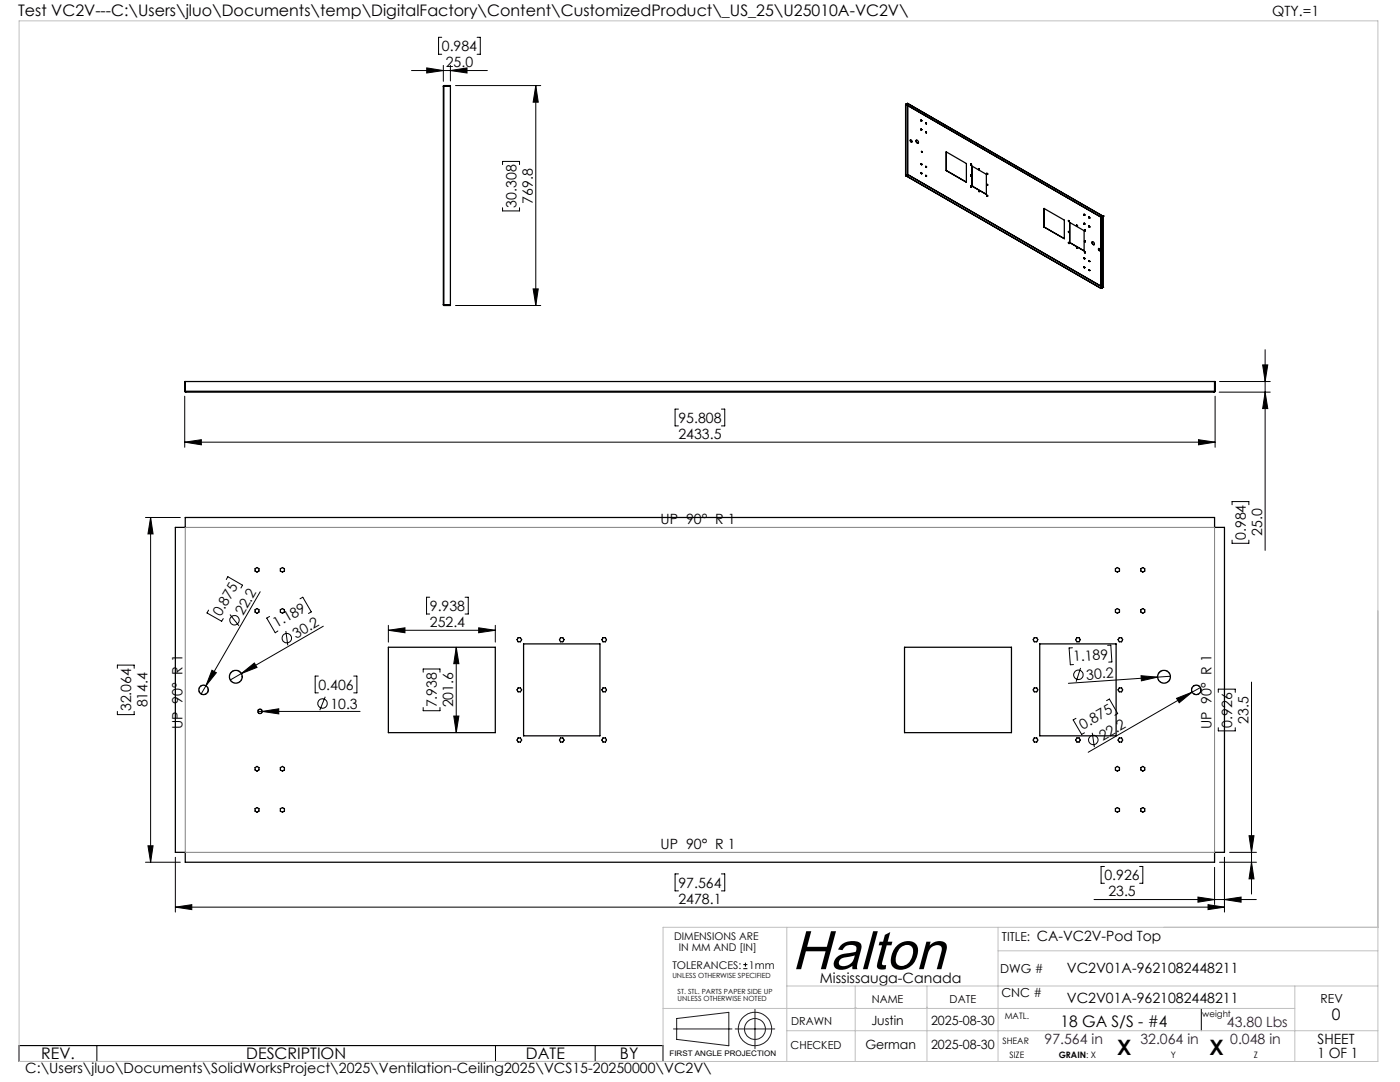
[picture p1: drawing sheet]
<svg xmlns="http://www.w3.org/2000/svg" width="279mm" height="216mm" viewBox="0 0 279 216" stroke-linecap="round" stroke-linejoin="round" font-family="sans-serif">
<g fill="none" stroke="#000" stroke-width=".25">
<path d="M88.5 17.2v43.6M88.6 17.1l-.1 .1M88.6 17.1v.1M88.6 17.1h1.3M88.6 17.1h1.3v43.9h-1.3M88.6 17.1v43.9M180.7 20.8h.1M180.7 20.8l.1 14.2M180.8 20.8h.1M180.8 20.8l38.9 22.5M180.8 20.8v14.3M180.8 35l38.9 22.5"/>
<path d="M180.8 20.8h-.1M181.1 20.6l39 22.5M181.1 34.8h.1M181.1 20.6l-.3 .2M181.1 34.8l-.3 .2M181.1 34.8l38.6 22.3M181.1 21.1v13.7M181.2 21.1v13.7M181.2 34.8l38.5 22.3M181.7 27.9v.2l.3 .2M182.8 28a.3 .3 0 0 1 .4 .2 .3 .3 0 0 1-.1 .4zM182.9 28a.4 .4 0 0 0 .3 .5"/>
<path d="M183.8 24.1h.1M183.8 25.9h.1M183.8 32.7h.1M183.8 34.5h.1M183.8 34.5l.1-.1v.2M183.8 24.1l.1-.1v.1M183.8 25.9l.1-.1v.2M183.8 32.7l.1-.1v.2M183.8 34.5l.1 .1M183.8 24.1l.1 .1M183.8 32.7l.1 .1M183.8 25.9l.1 .1"/>
<path d="M183.9 32.8h.1M183.9 34.6h.1M183.9 24.1v.1M183.9 25.9v.1M183.9 30.2l.1 .2M184.7 33.3h.1M184.7 35.1h.1M184.7 24.6l.2 .1M184.7 24.5l.2 .2zM184.7 26.4l.1-.1v.2M184.7 33.2l.2 .2zM184.7 35.1l.1-.1v.2"/>
<path d="M184.7 26.4l.2 .1M184.7 35.1l.1 .1M184.7 33.3l.2 .1M184.7 35.1l.2 .1M184.9 35.2h-.1M184.9 35.2h.1M188.8 30.3l4.1 2.3v3.8l-4.1-2.4zM188.8 34l4.1 2.3M193.7 32.8h.1M193.7 35h.1M193.7 32.8v.1M193.7 32.8l.1 .1"/>
<path d="M193.7 35l.1 .1M193.7 35v.1M193.7 37.2l.2 .1h-.2M193.7 37.1v.2M193.7 37.1v.1M193.7 32.9h.1M193.7 35.1h.1M193.7 37.3h.1M193.7 32.9h.2M193.7 35.1h.2M194 37.1h.1M194 33.1l2.8 1.7v4l-2.8-1.7z"/>
<path d="M194 37.1l2.8 1.7M195.3 33.7v.1M195.3 38.1h.1v.1M195.3 38.1v.1M195.3 33.8l.1 .1M195.3 33.7l.1 .2M195.3 33.7h.1M195.3 38.2h.1M195.3 33.7l.1 .1M195.3 38.1l.1 .1M195.4 33.7h-.1M195.4 33.8h-.1"/>
<path d="M195.4 33.8v.1M195.4 38l-.1 .1M195.4 38.2h.1M196.9 34.6h.1M196.9 36.8h.1M196.9 39h.1M196.9 39l.2 .1h-.1M196.9 39l.1 .1M196.9 36.8l.2 .1h-.1M196.9 36.8l.1 .1M196.9 34.6l.2 .1h-.1M196.9 34.6l.1 .1"/>
<path d="M197 34.7h.1M197 36.9h.1M197 39.1h.1M197 39.1l.1 .1M197 34.7l.1 .1M197 36.9l.1 .1M208.4 45.3l4 2.3M208.4 45.3v-3.7l4 2.3v3.7M208.4 45.3h.1M208.4 41.6v3.7M213.2 48.4h.2v.2M213.2 48.4l.1 .1"/>
<path d="M213.2 46.2h.2v.2h-.1M213.2 46.2l.1 .2M213.2 44.1l.1 .1M213.2 44.1h.1M213.2 46.2h.1M213.2 48.4h.1M213.3 48.5l.1 .1M213.3 44l.1 .2h-.1M213.3 48.5h.1M213.3 48.4v.1M213.3 44l-.1 .1M213.3 44.2h.1"/>
<path d="M213.3 46.2h.1M213.3 46.4h.1M213.3 48.4h.1M213.5 48.4v-4l2.9 1.6v4.1M213.5 48.4l2.9 1.7M213.5 48.4h.1M213.5 44.4v4M214.8 45h.1M214.8 49.4h.1M214.8 49.4l.2 .1h-.1M214.8 49.4l.1 .1M214.8 45l.2 .1h-.1"/>
<path d="M214.8 45l.1 .1M214.9 45.1h.1M214.9 49.5h.1M214.9 44.9l-.1 .1M216.3 51.5v-.1l.2 .1-.1 .1M216.3 53.3l.1-.1 .1 .2M216.3 51.5l.1 .1M216.3 53.3l.1 .1M216.3 42.9h.1M216.3 44.7h.1M216.3 51.5h.1M216.3 53.3h.1"/>
<path d="M216.4 42.8l.1 .1zM216.4 44.6l.1 .1zM216.4 51.5v.1M216.4 53.3v.1M216.4 45.9l.1 .1M216.4 45.9h.1M216.4 51.6h.1M216.4 53.4h.1M216.5 50.2l.1 .2zM216.5 46l.1 .1M216.5 45.9l.1 .2M216.5 45.9h-.1"/>
<path d="M216.5 48.2l.1 .1M216.5 48.2v-.2l.1 .3M216.5 45.9v.1M216.5 48.1v.1M216.5 50.4h.1M216.5 50.3v.1M216.5 53.4h-.1M216.5 45.9h.1M216.5 46h.1M216.5 48.2h.1M217.3 43.4l.1 .1M217.3 43.4l.1-.1v.2"/>
<path d="M217.3 45.2l.1-.1v.2M217.3 52.1l.1-.1v.2M217.3 53.9l.1-.1v.2M217.3 53.9l.1 .1M217.3 52.1l.1 .1M217.3 45.2l.1 .1M217.3 43.4h.1M217.3 45.2h.1M217.3 43.3v.1M217.3 45.1v.1M217.3 52v.1M217.3 53.8v.1"/>
<path d="M217.3 52.1h.1M217.3 53.9h.1M217.4 43.5h.1M217.4 45.3h.1M217.4 52.2h.1M217.4 54h.1M217.5 45.3h-.1M217.9 48.3h.1a.31 .31 0 0 1 .4 .1 .31 .31 0 0 1-.2 .4l-.3-.3zM218 48.2v.1a.4 .4 0 0 0 .4 .5M219.3 49.6h.1a.2 .2 0 0 1 .2 .2 .2 .2 0 0 1-.3 .1zM219.3 49.6v.2l.2 .2M219.7 57.5h.1"/>
<path d="M219.7 43.3h.1M219.7 43.3v14.2M220.1 43.1h.1M220.1 57.3h.1M220.1 43.1l-.4 .2M220.1 43.1v14.2M220.1 57.3l-.4 .2M220.1 43.1l-.4 .3M36.9 78.1l.1 .1M36.9 78.1v-2h205.6v2M36.9 78.1h205.6M37 76.1v2.1"/>
<path d="M37 78.2h205.3M88.5 60.8l1.4 .1M88.5 60.8l.1 .2M242.4 76.1l-.1 2.1M242.5 78.1l-.2 .1M35 105.2h2v-1.9h205.4v1.9h2v64.9h-2v1.9h-205.4v-1.9h-2zM50.9 113.5l.4-.3 .4 .3v.4l-.4 .3-.4-.3zM56 113.5l.4-.3 .4 .3v.4l-.4 .3-.4-.3zM222.6 113.5l.4-.3 .4 .3v.4l-.4 .3-.4-.3zM227.7 113.5l.4-.3 .4 .3v.4l-.4 .3-.4-.3zM50.9 121.7l.4-.3 .4 .3v.4l-.4 .3-.4-.3zM56 121.7l.4-.3 .4 .3v.4l-.4 .3-.4-.3z"/>
<path d="M77.5 129.2h21.3v17h-21.3zM103.4 137.3h.5l.2 .4-.2 .3h-.5l-.2-.3zM103.4 127.2h.5l.2 .4-.2 .5h-.5l-.2-.5zM104.5 128.5h15.2v18.3h-15.2zM111.9 127.2h.4l.3 .4-.3 .5h-.4l-.2-.5zM120.3 137.3h.5l.2 .4-.2 .3h-.5l-.2-.3zM120.3 127.2h.5l.2 .4-.2 .5h-.5l-.2-.5zM180.5 129.2h21.4v17h-21.4zM206.4 137.3h.5l.2 .4-.2 .3h-.5l-.2-.3zM206.4 127.2h.5l.2 .4-.2 .5h-.5l-.2-.5zM207.5 128.5h15.2v18.3h-15.2zM214.9 127.2h.5l.2 .4-.2 .5h-.5l-.2-.5z"/>
<path d="M222.6 121.7l.4-.3 .4 .3v.4l-.4 .3-.4-.3zM223.4 137.3h.4l.2 .4-.2 .3h-.4l-.3-.3zM223.4 127.2h.4l.2 .4-.2 .5h-.4l-.3-.5zM227.7 121.7l.4-.3 .4 .3v.4l-.4 .3-.4-.3zM50.9 153.2l.4-.3 .4 .3v.4l-.4 .3-.4-.3zM56 153.2l.4-.3 .4 .3v.4l-.4 .3-.4-.3zM103.4 147.2h.5l.2 .5-.2 .4h-.5l-.2-.4zM111.9 147.2h.4l.3 .5-.3 .4h-.4l-.2-.4zM120.3 147.2h.5l.2 .5-.2 .4h-.5l-.2-.4zM206.4 147.2h.5l.2 .5-.2 .4h-.5l-.2-.4zM214.9 147.2h.5l.2 .5-.2 .4h-.5l-.2-.4zM222.6 153.2l.4-.3 .4 .3v.4l-.4 .3-.4-.3z"/>
<path d="M223.4 147.2h.4l.2 .5-.2 .4h-.4l-.3-.4zM227.7 153.2l.4-.3 .4 .3v.4l-.4 .3-.4-.3zM50.9 161.4l.4-.3 .4 .3v.5l-.4 .2-.4-.2zM56 161.4l.4-.3 .4 .3v.5l-.4 .2-.4-.2zM222.6 161.4l.4-.3 .4 .3v.5l-.4 .2-.4-.2zM227.7 161.4l.4-.3 .4 .3v.5l-.4 .2-.4-.2z"/>
<circle cx="181.8" cy="28.1" r=".21"/>
<circle cx="184" cy="30.3" r=".09"/>
<circle cx="40.6" cy="137.7" r=".94"/>
<circle cx="47.1" cy="135" r="1.27"/>
<circle cx="232.3" cy="135" r="1.27"/>
<circle cx="238.7" cy="137.7" r=".94"/>
<circle cx="51.9" cy="142" r=".42"/>
</g>
<g fill="none" stroke="#000" stroke-width=".2">
<path d="M82.1 14.1h15.2M85.2 13.5l3.3 .6-3.3 .5zM88.2 7.4h-.7v3.4h.7M88.5 13.1v3.1M89.9 14.1l3.3-.6v1.1zM89.9 13.1v3.1M90.9 17.1h17M95.2 7.4h.6v3.4h-.6M106.9 17.1l.5 3.3h-1zM106.9 17.1v43.9M100.3 32.8v-.6h3.4v.6M100.3 41.5v.6h3.4v-.6"/>
<path d="M106.4 57.6h1l-.5 3.4zM36.9 79.1v10.2M90.9 61h17M242.5 79.1v10.2M243.3 78.2h10.2M243.4 76.1h10.1M252 72.8h1l-.5 3.3zM252.5 78.2l.5 3.3h-1zM252.5 69.8v40M36.9 88.2l3.3-.5v1.1zM36.9 88.2h205.6M135.4 81.6h-.7v3.4h.7"/>
<path d="M144 81.6h.6v3.4h-.6M239.2 87.7l3.3 .5-3.3 .6zM29 103.3h7M30.1 103.3l.5 3.2h-1.1zM30.1 103.3v68.7M45.2 115.6l.3-.5 2.9 1.7-.3 .5M51.9 118.1l-10.8 18.7M59.9 119.5l.5-.3 1.7 2.9-.5 .3M85.8 119.2h-.7v3.3h.7M92.8 119.2h.7v3.3h-.7M245.9 100.7v-.6h3.3v.6M245.9 107.8v.6h3.3v-.6"/>
<path d="M23.4 133.3v-.6h3.4v.6M41.1 136.8l-1 1.7M41.6 121.7l-.3 .6 2.9 1.7 .4-.6M42.3 133.7l.9 .5-2.1 2.6zM45.9 122.6l1.8 2.3M48.2 134.4l2.6-2.1 .5 .9zM53.8 123l-.6 .3 1.7 3 .6-.4M57 125.9l.4 2.9M63.5 134.9h-.6v3.4h.6M64.5 125l-18.5 10.7M64.9 139l-1.1 2.7M70.6 134.9h.6v3.4h-.6"/>
<path d="M77.5 125.8l3.3-.5v1zM77.5 124.8v3.3M77.5 125.8h21.3M84.5 134.1v-.6h3.3v.6M91.1 129.2l.5 3.2h-1zM91.1 129.2v17M95.5 125.3l3.3 .5-3.3 .5zM98.8 124.8v3.3M214 129.3h-.6l.2 3.3h.6M215.7 133.3l-.9 2.7M220.8 139.8l.6-.3 1.7 2.9-.6 .3M221.1 128.8l.6-.1 .2 3.4h-.6"/>
<path d="M227.7 134.8l3.3 .3-3.2 .8zM231 135.1l-17.8 1.2M233.6 134.9l-2.6 .2M234.8 139.3l3.1-1.2-2.6 2.1zM237.9 138.1l-20.7 12M239.6 137.2l-1.7 .9M243.1 138.1v-.6h3.4v.6M249.8 136.1v42.3M23.4 142v.6h3.4v-.6M51.5 142h20.4M52.3 142l3.3-.6v1.1zM84.5 141.2v.6h3.3v-.6"/>
<path d="M90.6 142.9h1l-.5 3.3zM214.7 143.3l-.5 .4 1.7 2.8 .5-.3M218 146.2l.4 2.9M243.1 145.2v.6h3.4v-.6M29 172h7M29.5 168.8h1.1l-.5 3.2zM35 171.1v10.9M135.4 174.4h-.7v3.4h.7M144 174.4h.6v3.4h-.6M218.3 179.5h32.4M220.4 172.9h-.7v3.3h.7M227.4 172.9h.7v3.3h-.7"/>
<path d="M239.1 179l3.3 .5-3.3 .5zM242.4 173.1v7.4M243.4 172h7.4M244.4 179.5l3.3-.5v1zM244.4 171.1v10.9M245.4 170.1h5.4M249.3 166.8h1l-.5 3.3zM249.8 172l.5 3.4h-1zM35 181l3.3-.5v1zM35 181h209.4M148.3 193.3h.9M148.3 192.5h.9"/>
<path d="M148.8 192.1v.8M241.1 180.5l3.3 .5-3.3 .5zM3.8 208.6h128.5v3.2h-128.5zM19.3 208.6v3.2M98.9 208.6v3.2M118.8 208.6v3.2M239.7 201.2v4.5"/>
<circle cx="46.8" cy="123.8" r=".94"/>
<circle cx="57.2" cy="127.3" r=".95"/>
<circle cx="215.2" cy="134.7" r=".94"/>
<circle cx="64.4" cy="140.4" r=".95"/>
<circle cx="218.2" cy="147.7" r=".94"/>
</g>
<g fill="none" stroke="#191924" stroke-width=".2">
<path d="M134.4 205.3h11.7M135 203.2l10.5-1.2v6.7l-10.5-1.3zM146.7 205.3h7.9M150.7 201.4v7.9"/>
<circle cx="150.7" cy="205.3" r="2.09"/>
<circle cx="150.7" cy="205.3" r="3.3"/>
</g>
<path d="M37 105.2h205.4v64.9h-205.4z" fill="none" stroke="#808080" stroke-width=".2"/>
<path d="M3.8 4.2h271.2v207.6h-271.2zM157 196.7h118M157 185v26.8M170.7 196.7v15.1M185 196.7v15.1M199.2 185v26.8M199.2 189.7h75.8M258.4 196.7v15.1M275 185h-142.7v26.8M132.3 201.2h126.1M157 205.7h118M170.7 201h.1" fill="none" stroke="#c0c0c0" stroke-width=".2"/>
<g fill="#000">
<path d="M42.3 133.7l.9 .5-2.1 2.6zM48.2 134.4l2.6-2.1 .5 .9zM227.7 134.8l3.3 .3-3.2 .8zM234.8 139.3l3.1-1.2-2.6 2.1zM52.3 142l3.3-.6v1.1z"/>
<path d="M106.9 17.1l.5 3.3h-1zM106.4 57.6h1l-.5 3.4z"/>
<path d="M252 72.8h1l-.5 3.3zM252.5 78.2l.5 3.3h-1z"/>
<path d="M239.2 87.7l3.3 .5-3.3 .6zM36.9 88.2l3.3-.5v1.1z"/>
<path d="M95.5 125.3l3.3 .5-3.3 .5zM77.5 125.8l3.3-.5v1z"/>
<path d="M29.5 168.8h1.1l-.5 3.2zM30.1 103.3l.5 3.2h-1.1z"/>
<path d="M249.3 166.8h1l-.5 3.3zM249.8 172l.5 3.4h-1zM91.1 129.2l.5 3.2h-1zM90.6 142.9h1l-.5 3.3z"/>
<path d="M35 181l3.3-.5v1zM241.1 180.5l3.3 .5-3.3 .5zM239.1 179l3.3 .5-3.3 .5zM244.4 179.5l3.3-.5v1zM85.2 13.5l3.3 .6-3.3 .5zM89.9 14.1l3.3-.6v1.1z"/>
</g>
<text font-size="11" x="158" y="193.4">Halton</text>
<g font-size="4.2">
<text x="223" y="210.4">X</text>
<text x="241.4" y="210.4">X</text>
</g>
<g font-size="3.2">
<text x="3.6" y="3.3">Test VC2V---C:\Users\jluo\Documents\temp\DigitalFactory\Content\CustomizedProduct\_US_25\U25010A-VC2V\</text>
<text x="265.8" y="203.5">0</text>
<text x="211.6" y="204.9">18 GA S/S - #4</text>
<text x="8.2" y="211.4">REV.</text>
<text x="49.2" y="211.4">DESCRIPTION</text>
<text x="105" y="211.4">DATE</text>
<text x="123.7" y="211.4">BY</text>
</g>
<g font-size="2.8">
<text x="253.9" y="3.3">QTY.=1</text>
<text x="88.2" y="10.2">0.984</text>
<text x="89" y="13.4">25.0</text>
<text x="103.1" y="41.4" transform="rotate(-90 103.1 41.4)">30.308</text>
<text x="106.3" y="40.6" transform="rotate(-90 106.3 40.6)">769.8</text>
<text x="135.4" y="84.4">95.808</text>
<text x="135.4" y="87.6">2433.5</text>
<text x="131.8" y="104.6">UP 90° R 1</text>
<text x="248.7" y="107.7" transform="rotate(-90 248.7 107.7)">0.984</text>
<text x="251.9" y="107" transform="rotate(-90 251.9 107)">25.0</text>
<text x="44" y="123.1" transform="rotate(-60 44 123.1)">0.875</text>
<text x="48.5" y="122.9" transform="rotate(-60 48.5 122.9)">22.2</text>
<text x="55.2" y="125.4" transform="rotate(-30 55.2 125.4)">1.189</text>
<text x="85.8" y="121.9">9.938</text>
<text x="85.8" y="125.1">252.4</text>
<text x="59.1" y="127.5" transform="rotate(-30 59.1 127.5)">30.2</text>
<text x="214.2" y="132" transform="rotate(-4 214.2 132)">1.189</text>
<text x="63.6" y="137.6">0.406</text>
<text x="216.9" y="135.6" transform="rotate(-4 216.9 135.6)">30.2</text>
<text x="26.2" y="141.9" transform="rotate(-90 26.2 141.9)">32.064</text>
<text x="29.4" y="141.2" transform="rotate(-90 29.4 141.2)">814.4</text>
<text x="65.9" y="141.4">10.3</text>
<text x="87.2" y="141.2" transform="rotate(-90 87.2 141.2)">7.938</text>
<text x="90.5" y="141.2" transform="rotate(-90 90.5 141.2)">201.6</text>
<text x="36.4" y="145.5" transform="rotate(-90 36.4 145.5)">UP 90° R 1</text>
<text x="216.1" y="145.7" transform="rotate(-30 216.1 145.7)">0.875</text>
<text x="220.1" y="147.8" transform="rotate(-30 220.1 147.8)">22.2</text>
<text x="241.8" y="145.5" transform="rotate(-90 241.8 145.5)">UP 90° R 1</text>
<text x="245.9" y="145.2" transform="rotate(-90 245.9 145.2)">0.926</text>
<text x="249.2" y="144.4" transform="rotate(-90 249.2 144.4)">23.5</text>
<text x="131.8" y="169.4">UP 90° R 1</text>
<text x="135.4" y="177.1">97.564</text>
<text x="220.4" y="175.6">0.926</text>
<text x="221.2" y="178.9">23.5</text>
<text x="135.4" y="180.4">2478.1</text>
<text x="206.9" y="187.8">CA-VC2V-Pod Top</text>
<text x="163.6" y="196.1">Mississauga-Canada</text>
<text x="212.9" y="194.1">VC2V01A-9621082448211</text>
<text x="212.9" y="200.1">VC2V01A-9621082448211</text>
<text x="263" y="208.3">SHEET</text>
<text x="5" y="214.1">C:\Users\jluo\Documents\SolidWorksProject\2025\Ventilation-Ceiling2025\VCS15-20250000\VC2V\</text>
<text x="262.9" y="211.1">1 OF 1</text>
</g>
<g font-size="2.8" fill="#400040">
<text x="208.5" y="208.3">97.564 in</text>
<text x="227.6" y="208.3">32.064 in</text>
<text x="244.9" y="204.9">43.80 Lbs</text>
<text x="245.5" y="208.3">0.048 in</text>
</g>
<g font-size="2.5">
<text x="200" y="187.8">TITLE:</text>
<text x="199.6" y="194.1">DWG #</text>
<text x="199.9" y="198.9">CNC #</text>
<text x="263.5" y="200.1">REV</text>
<text x="172.7" y="209.3">German</text>
<text x="173.9" y="204.6">Justin</text>
<text x="185.8" y="204.6">2025-08-30</text>
<text x="185.8" y="209.3">2025-08-30</text>
</g>
<g font-size="2.2">
<text x="174" y="200.1">NAME</text>
<text x="189.5" y="200.1">DATE</text>
<text x="157.8" y="209.3">CHECKED</text>
<text x="157.9" y="204.6">DRAWN</text>
</g>
<g font-size="2.1">
<text x="134.5" y="187.6">DIMENSIONS ARE</text>
<text x="135.5" y="189.7">IN MM AND [IN]</text>
<text x="134.2" y="193.3">TOLERANCES:</text>
<text x="149.5" y="193.3">1mm</text>
</g>
<g font-size="1.8">
<text x="200.5" y="203.3">MATL.</text>
<text x="240" y="202.8">weight</text>
<text x="200.1" y="208.3">SHEAR</text>
<text x="201.5" y="211.1">SIZE</text>
<text x="211.3" y="211.1">GRAIN: X</text>
<text x="233.7" y="211.1">Y</text>
<text x="250.2" y="211.1">Z</text>
</g>
<text font-size="1.5" x="133.6" y="210.7">FIRST ANGLE PROJECTION</text>
<g font-size="1.4">
<text x="134.2" y="195.1">UNLESS OTHERWISE SPECIFIED</text>
<text x="135.2" y="198.3">ST. STL. PARTS PAPER SIDE UP</text>
<text x="135.2" y="199.7">UNLESS OTHERWISE NOTED</text>
</g>
</svg>
